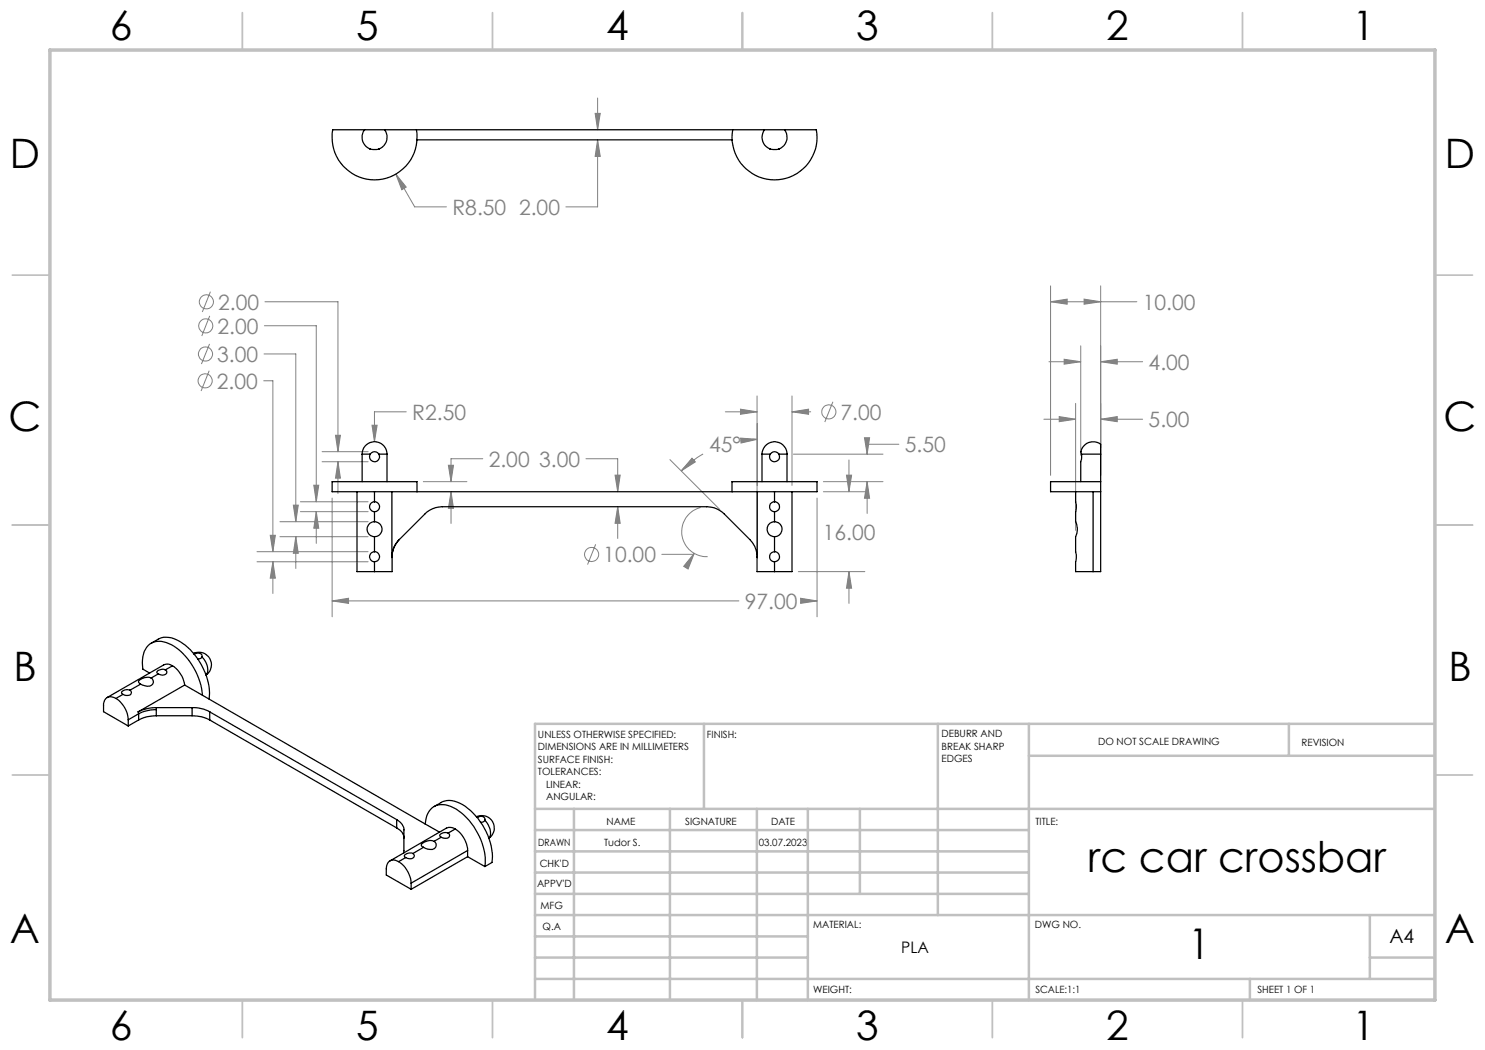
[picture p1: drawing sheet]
<svg xmlns="http://www.w3.org/2000/svg" width="297mm" height="210mm" viewBox="0 0 297 210" stroke-linecap="round" stroke-linejoin="round" font-family="sans-serif">
<g fill="none" stroke="#808080" stroke-width=".2">
<path d="M119.5 19.6v6.4M79.2 34.8l2 2.6-.8 .6zM79.2 34.8l3.7 6.6h6.4M119 22.7h1.1l-.6 3.3zM119.5 28l.6 3.3h-1.1zM119.5 28v13.4h-6.3M42.1 58.3l-1.6 4.1M210.1 57.2v37.9M216.8 59.8l3.3 .6-3.3 .4zM220.1 57.2v37.9M41.8 74.1l-1.6 4.1M41.9 68.8l-1.6 4"/>
<path d="M41.9 63.2l-1.5 4M52.7 76.2h1.9v34.1M52.8 70.8h6.4v33.5M52.9 65.1h10.4v35.3M53 60.4h14.6v29.9M151.4 79.2v30.9M158.4 79.2v17.9M209.8 72.3h6.3M210.1 60.4l3.3-.6v1zM210.1 60.4h17.3M212.8 71.9l3.3 .4-3.3 .5zM216.1 69.2v21.9"/>
<path d="M220.1 72.3l3.3-.4v.9zM220.1 72.3h8.4M62.8 97h.9l-.4 3.4zM64.4 90.3h9.2M64.4 92.3h9.2M66.4 99.6v23.8M67.1 87.1h1l-.5 3.2zM67.6 92.3v6.4M67.6 92.3l.5 3.3h-1zM74.4 85h1l-.5 3.3zM81.2 82.4h-6.3v5.9M84.7 96.3h8.7"/>
<path d="M89.7 93.1h1l-.5 3.2zM90.2 98.3l.5 3.4h-1zM90.2 98.3v6.4M96.6 91.7h-6.4v4.6M117.2 91.7h6.3v6.6M123 95h1l-.5 3.3zM134 91.9l10 10M138.4 91.6l.7 .8-2.9 1.8zM140.6 90.8a21.8 21.8 0 0 0-4.4 3.4M145.1 82.4h6.3M148.1 81.8l3.3 .6-3.3 .5zM148.1 87.6l3.3 .3-3.2 .7z"/>
<path d="M151.4 87.9l-2 .1M151.4 84.7v12.4M158.4 82.4l3.3-.6v1.1zM158.4 82.4h3.7M158.7 90.8h17.9M163.4 99.6v23.8M164.7 96.3h11.9M164.7 98.3h8.3M166.6 80.4l-1.6 4M169.3 95h1l-.5 3.3zM169.8 92v6.3M172.9 87.6h1l-.5 3.2z"/>
<path d="M173.4 96.3l.5 3.4h-1zM173.4 96.3v6.4M179.8 88.9h-6.4v1.9M208.8 83.8h6.3M211.8 83.3l3.3 .5-3.3 .5zM215.1 80.7v25.4M220.1 83.8l3.3-.5v1zM220.1 83.8h8.4M51.4 110.3h22.2M51.4 112.4h22.2M54 107.1h1.1l-.5 3.2zM54.6 112.4l.5 3.2h-1.1z"/>
<path d="M54.6 112.4v6.3M56 104.3h17.6M56 107.3h17.6M58.7 101h1l-.5 3.3zM59.2 107.3l.5 3.4h-1zM59.2 107.3v6.4M60.1 100.4h13.5M60.1 102.3h13.5M63.3 102.3v6.4M63.3 102.3l.4 3.3h-.9zM119.1 108.9l-1.6 4M123.5 101.3l.5 3.4h-1z"/>
<path d="M123.5 101.3v6.4M138.9 110.7l-1.3 3.1-.9-.5zM138.9 110.7l-.2 .2h-6.3M140.1 101.5a5 5 0 0 0-3.7 5.5 5 5 0 0 0 5.1 4.3M159.7 114.3h13.3M160.1 119.7l3.3 .5-3.3 .5zM169.8 114.3l.5 3.3h-1zM169.8 114.3v6.4M66.4 120.2l3.3-.5v1zM66.4 120.2h81.4M160.7 120.2h2.7"/>
<circle cx="41" cy="76.2" r="1.41"/>
<circle cx="41.1" cy="70.8" r="1.41"/>
<circle cx="41.2" cy="65.2" r="1.42"/>
<circle cx="41.3" cy="60.4" r="1.41"/>
<circle cx="165.8" cy="82.4" r="1.41"/>
<circle cx="118.3" cy="110.9" r="1.42"/>
</g>
<g fill="none" stroke="#c0c0c0" stroke-width=".35">
<path d="M48.5 2.5v7.5M98.5 2.5v7.5M148.5 2.5v7.5M198.5 2.5v7.5M248.5 2.5v7.5M2.5 55h7.5M287 55h7.5M2.5 105h7.5M287 105h7.5M2.5 155h7.5M287 155h7.5M48.5 200v7.5"/>
<path d="M98.5 200v7.5M148.5 200v7.5M198.5 200v7.5M248.5 200v7.5"/>
</g>
<g fill="none" stroke="#c0c0c0" stroke-width=".5">
<path d="M140.8 144.8v17M187.6 144.8v38.2M205.8 144.8v55.2M205.8 151.2h81.2M257.8 144.8v6.4M287 144.8h-180v55.2M107 161.8h180M107 178.8h98.8M107 174.5h98.8M107 170.3h98.8M107 166h98.8M114.8 161.8v38.2"/>
<path d="M134 161.8v38.2M151.4 161.8v38.2M161.6 161.8v38.2M172 161.8v17M107 195.8h180M107 191.5h54.6M107 187.3h54.6M107 183h180M250 195.8v4.2M274 191.5h13M274 183v12.8"/>
</g>
<path d="M10 10h277v190h-277z" fill="none" stroke="#c0c0c0" stroke-width=".7"/>
<path d="M54 107.1h1.1l-.5 3.2zM54.6 112.4l.5 3.2h-1.1zM58.7 101h1l-.5 3.3zM59.2 107.3l.5 3.4h-1zM62.8 97h.9l-.4 3.4zM63.3 102.3l.4 3.3h-.9zM67.1 87.1h1l-.5 3.2zM67.6 92.3l.5 3.3h-1zM74.4 85l.5 3.3 .5-3.3zM160.1 119.7l3.3 .5-3.3 .5zM66.4 120.2l3.3-.5v1zM123 95h1l-.5 3.3zM123.5 101.3l.5 3.4h-1zM90.2 98.3l.5 3.4h-1zM89.7 93.1h1l-.5 3.2zM169.3 95h1l-.5 3.3zM169.8 114.3l.5 3.3h-1zM172.9 87.6h1l-.5 3.2zM173.4 96.3l.5 3.4h-1zM158.4 82.4l3.3-.6v1.1zM148.1 81.8l3.3 .6-3.3 .5zM148.1 87.6l3.3 .3-3.2 .7zM138.4 91.6l.7 .8-2.9 1.8zM138.9 110.7l-2.2 2.6 .9 .5zM79.2 34.8l1.2 3.2 .8-.6zM119 22.7h1.1l-.6 3.3zM119.5 28l.6 3.3h-1.1zM220.1 72.3l3.3-.4v.9zM212.8 71.9l3.3 .4-3.3 .5zM216.8 59.8l3.3 .6-3.3 .4zM210.1 60.4l3.3-.6v1zM211.8 83.3l3.3 .5-3.3 .5zM220.1 83.8l3.3-.5v1z" fill="#808080"/>
<g fill="none" stroke="#000" stroke-width=".25">
<path d="M72.9 26a2.49 2.49 0 0 0 1.1 3.8M72.9 26h4M72.9 26h-6.4a8.5 8.5 0 0 0 8.4 10 8.5 8.5 0 0 0 8.4-10M73.9 29.8h.1M74 29.8l.6 .1 1.2-.1M75.9 29.8h-.1M76.9 26a2.49 2.49 0 0 1-1.1 3.8M76.9 26h76M83.4 28h63M146.5 26a8.5 8.5 0 0 0 8.4 10 8.5 8.5 0 0 0 8.4-10h-6.4M152.9 26a2.51 2.51 0 0 0 0 3 2.51 2.51 0 0 0 2.9 .8M152.9 26h4"/>
<path d="M153.9 29.8h.2M155.9 29.8h-.1M156.9 26a2.49 2.49 0 0 1-1.1 3.8M66.4 96.3h17v2h-17zM71.4 98.3v16h3.5M72.4 90.8a2.49 2.49 0 0 1 2.5-2.5 2.49 2.49 0 0 1 2.5 2.5M72.4 90.8h1.6M72.4 90.8v5.5M74 90.8a1 1 0 0 0 .9 1.5 1 1 0 0 0 .9-1.5M74 90.8h.1a1.01 1.01 0 0 1 1.7 0M74.9 98.3v2.1M75.8 90.8h1.6"/>
<path d="M77.4 90.8v5.5M78.4 98.3v16h-3.5M83.4 98.3h80v-2h-17v2M151.4 98.3v13.2M152.4 90.8a2.5 2.5 0 0 1 2.5-2.5 2.5 2.5 0 0 1 2.5 2.5M152.4 90.8h1.7M152.4 90.8v5.5M154.1 90.8a1 1 0 0 0 .8 1.5 1 1 0 0 0 .9-1.5M154.1 90.8a1.01 1.01 0 0 1 1.7 0M154.9 98.3v2.1M155.8 90.8h1.6M157.4 90.8v5.5"/>
<path d="M158.4 98.3v16h-3.5M215.1 98.3v2.1l.2 .5-.2 3.4a3.3 3.3 0 0 1 0 3v3l.2 .6-.2 3.4h3.5M216.3 90.8a2.12 2.12 0 0 1 2.2-2.4 1.44 1.44 0 0 1 1.6 .6v1.8M216.3 90.8h3.8M216.3 90.8v.8l-.2 .7v4M218.6 98.3v16M220.1 96.3h-10v2h10M220.1 90.8v23.5h-1.5M74.9 104.3a1.5 1.5 0 0 0-1.5 1.5 1.5 1.5 0 0 0 1.5 1.5M74.9 110.3a1.01 1.01 0 0 0-1 1 1.01 1.01 0 0 0 1 1.1M74.9 100.4a.99 .99 0 0 0-1 .9 .99 .99 0 0 0 1 1M74.9 110.3a1.01 1.01 0 0 1 1 1 1.01 1.01 0 0 1-1 1.1"/>
<path d="M74.9 104.3a1.5 1.5 0 0 1 1.5 1.5 1.5 1.5 0 0 1-1.5 1.5M74.9 100.4a.99 .99 0 0 1 1 .9 .99 .99 0 0 1-1 1M74.9 102.3v2M74.9 107.3v3M74.9 112.4v1.9M79.9 107.9a5.3 5.3 0 0 0-1.5 3.6 4.9 4.9 0 0 1 1.5-3.6l5-5.1a5 5 0 0 1 3.6-1.5h52.8a5 5 0 0 1 3.6 1.5l5.1 5.1a4.9 4.9 0 0 1 1.4 3.6M151.4 111.5v-.1v2.9h3.5M154.9 100.4a.99 .99 0 0 0-1 .9 .99 .99 0 0 0 1 1M154.9 104.3a1.5 1.5 0 0 0-1.5 1.5 1.5 1.5 0 0 0 1.5 1.5M154.9 110.3a1.01 1.01 0 0 0-1 1 1.01 1.01 0 0 0 1 1.1M154.9 110.3a1.01 1.01 0 0 1 1 1 1.01 1.01 0 0 1-1 1.1M154.9 104.3a1.5 1.5 0 0 1 1.5 1.5 1.5 1.5 0 0 1-1.5 1.5"/>
<path d="M154.9 100.4a.99 .99 0 0 1 1 .9 .99 .99 0 0 1-1 1M154.9 102.3v2M154.9 107.3v3M154.9 112.4v1.9M23.2 139.7a1.5 1.5 0 0 0-1.8-.2 1.5 1.5 0 0 0-.7 1.6v1.2l4.9 2.9M23.2 139.7a5.4 5.4 0 0 1 2.4 4.3M24.6 138.9l-1.4 .8M26 138a.59 .59 0 0 1 .2 .8 .59 .59 0 0 1-.7 .3l-.9-.2M26 138h-.9l-.6 .2-.2 .3 .3 .4M28.1 136.8l-2.1 1.2M29.9 134.6l-1.3-.8a5.2 5.2 0 0 1 1.4-5 4.1 4.1 0 0 1 4.3 .2 13.4 13.4 0 0 1 6.2 10.1M30.2 135.6a.92 .92 0 0 1 .4 1.2 .92 .92 0 0 1-1.1 .5l-1.4-.5"/>
<path d="M30.2 135.6a2.28 2.28 0 0 0-2.5 .7l.4 .5M30.2 128.6l1.4-.8a4.6 4.6 0 0 1 4.8 .8 13.1 13.1 0 0 1 5.5 10.6l-.1 .6M31.6 134.8l-1.4 .8M33.1 134a.51 .51 0 0 1 .3 .5 .51 .51 0 0 1-.5 .5h-.7l-.6-.2M33.1 134a1.49 1.49 0 0 0-1.7 .4l.2 .4M34.5 133.2a5.7 5.7 0 0 1 2.4 3.8M34.5 133.2l-.7-.4-.9 .1-11.5 6.6M34.5 133.2l-1.4 .8M36.9 137l-9.3 5.4M36.9 137l3.6 2.1M39.2 130.7h-.5a2.49 2.49 0 0 1 3.3 1 2.49 2.49 0 0 1-.8 3.3 2.87 2.87 0 0 0-.8-3.6M39.2 130.7l-.4 .1"/>
<path d="M39.2 130.7h.1a.75 .75 0 0 1 .8 0 .75 .75 0 0 1 .3 .7M40.4 131.4l-.4 .3-.5 .1M40.5 139.1l44.6 25.7M25.6 144v1.2M27.6 142.4l.1 .4M27.7 142.8l-2.1 1.2M27.7 142.8v1.2M27.7 144l-2.1 1.2M31.2 141.5h-.3a8.2 8.2 0 0 0-3.3 .9M31.2 141.5l.1 .4M31.2 141.5h7.2M31.3 141.9a8.1 8.1 0 0 0-3.6 .9"/>
<path d="M31.3 143.1a7 7 0 0 0-3.6 .9M31.3 141.9v1.2M31.3 143.1h7.1M38.4 141.5a7 7 0 0 1 3.5 .9M38.4 143.1a7 7 0 0 1 3.5 .9M38.4 141.5v1.6M41.9 142.4l37.4 21.5M41.9 142.4v1.6M41.9 144l37.4 21.6M79.3 163.9a2.43 2.43 0 0 1 1.5 2.1v4.6M79.3 165.6a2.32 2.32 0 0 1 1.5 2M79.3 163.9v1.7"/>
<path d="M79.7 172.3a1.52 1.52 0 0 0-1.7-.1 1.52 1.52 0 0 0-.7 1.6v1.2l4.9 2.9M79.7 172.3a5.7 5.7 0 0 1 2.5 4.3M81.1 171.5l-1.4 .8M82.2 176.6v1.3M82.6 170.7a.59 .59 0 0 1 .2 .8 .59 .59 0 0 1-.7 .3l-1-.3M82.6 170.7a1.19 1.19 0 0 0-1.7 .6l.2 .2M84.7 169.5l-2.1 1.2M85.1 164.8a3.6 3.6 0 0 1 3-3.9 7.8 7.8 0 0 1 6.2 3.8 12.3 12.3 0 0 1 2.7 8.6M85.1 164.8l2.8 1.6M86.8 168.3a.91 .91 0 0 1 .3 1.1 .91 .91 0 0 1-1.1 .5l-1.3-.4M86.8 168.3a2.38 2.38 0 0 0-2.6 .6l.1 .2 .4 .4M86.8 161.3a5 5 0 0 1 3-1.2 8.6 8.6 0 0 1 6.3 4.3 11.7 11.7 0 0 1 2.3 8.1l-1.4 .8"/>
<path d="M88.2 167.5l-1.4 .8M89.6 166.6a.59 .59 0 0 1 .3 .8 .59 .59 0 0 1-.8 .3l-.9-.2M89.6 166.6l-.9-.1-.5 .3-.3 .3 .3 .4M91.1 165.8a5.5 5.5 0 0 1 2.4 4.3M91.1 165.8l-1.1-.3-.7 .1-11.3 6.6M91.1 165.8l-1.5 .8M93.5 170.1l-11.3 6.5M93.5 170.1v1.2M93.5 171.3l-11.3 6.6M93.5 171.3l3.5 2M95.7 163.3l-.4 .1a2.47 2.47 0 0 1 3.2 .9 2.47 2.47 0 0 1-.7 3.3 2.75 2.75 0 0 0-.6-3.2l-.2-.4M95.7 163.3l-.3 .2"/>
<path d="M95.7 163.3h.1a.74 .74 0 0 1 .8 0 .74 .74 0 0 1 .4 .7M97 164a.69 .69 0 0 1-.9 .4"/>
</g>
<g font-size="8.5">
<text x="217.6" y="174.4">rc car crossbar</text>
<text x="237.7" y="191.8">1</text>
</g>
<g font-size="8.1">
<text x="22" y="8">6</text>
<text x="71.2" y="8">5</text>
<text x="121.2" y="8">4</text>
<text x="171.3" y="8">3</text>
<text x="221.3" y="8">2</text>
<text x="270.5" y="8">1</text>
<text x="2" y="33.6">D</text>
<text x="289" y="33.6">D</text>
<text x="1.7" y="86.1">C</text>
<text x="288.7" y="86.1">C</text>
<text x="2.7" y="136.1">B</text>
<text x="289.7" y="136.1">B</text>
<text x="2" y="188.6">A</text>
<text x="289" y="188.6">A</text>
<text x="22" y="208">6</text>
<text x="71.2" y="208">5</text>
<text x="121.2" y="208">4</text>
<text x="171.3" y="208">3</text>
<text x="221.3" y="208">2</text>
<text x="270.5" y="208">1</text>
</g>
<g font-size="4.2" fill="#808080">
<text x="90.5" y="43">R8.50 2.00</text>
<text x="43.6" y="61.9">2.00</text>
<text x="228.6" y="61.9">10.00</text>
<text x="43.5" y="66.7">2.00</text>
<text x="43.4" y="77.7">2.00</text>
<text x="43.4" y="72.3">3.00</text>
<text x="229.7" y="73.9">4.00</text>
<text x="82.5" y="83.9">R2.50</text>
<text x="168.1" y="83.9">7.00</text>
<text x="229.7" y="85.4">5.00</text>
<text x="97.7" y="93.3">2.00 3.00</text>
<text x="141.8" y="90.4">45°</text>
<text x="181" y="90.4">5.50</text>
<text x="164.6" y="107.9">16.00</text>
<text x="120.7" y="112.4">10.00</text>
<text x="149" y="121.8">97.00</text>
</g>
<text font-size="3.9" x="277.9" y="188.5">A4</text>
<text font-size="3.2" x="180.2" y="190.6">PLA</text>
<g font-size="2">
<text x="107.6" y="147.6">UNLESS OTHERWISE SPECIFIED:</text>
<text x="141.4" y="147.6">FINISH:</text>
<text x="188.3" y="147.5">DEBURR AND</text>
<text x="188.3" y="150">BREAK SHARP</text>
<text x="219.6" y="149">DO NOT SCALE DRAWING</text>
<text x="260.3" y="149.2">REVISION</text>
<text x="107.6" y="150.1">DIMENSIONS ARE IN MILLIMETERS</text>
<text x="107.6" y="152.6">SURFACE FINISH:</text>
<text x="107.6" y="155.1">TOLERANCES:</text>
<text x="188.3" y="152.5">EDGES</text>
<text x="109.2" y="157.6">LINEAR:</text>
<text x="109.2" y="160.1">ANGULAR:</text>
<text x="121.3" y="165">NAME</text>
<text x="137" y="164.9">SIGNATURE</text>
<text x="154.2" y="164.9">DATE</text>
<text x="207.1" y="164.9">TITLE:</text>
<text x="107.6" y="169.1">DRAWN</text>
<text x="107.9" y="173.3">CHK'D</text>
<text x="120.8" y="169.1">Tudor S.</text>
<text x="151.7" y="169.1">03.07.2023</text>
<text x="107.4" y="177.4">APPV'D</text>
<text x="108.1" y="181.8">MFG</text>
<text x="108.5" y="186">Q.A</text>
<text x="162.6" y="185.5">MATERIAL:</text>
<text x="207" y="185.5">DWG NO.</text>
<text x="162.6" y="198.5">WEIGHT:</text>
<text x="207.1" y="198.6">SCALE:1:1</text>
<text x="251.5" y="198.6">SHEET 1 OF 1</text>
</g>
</svg>
